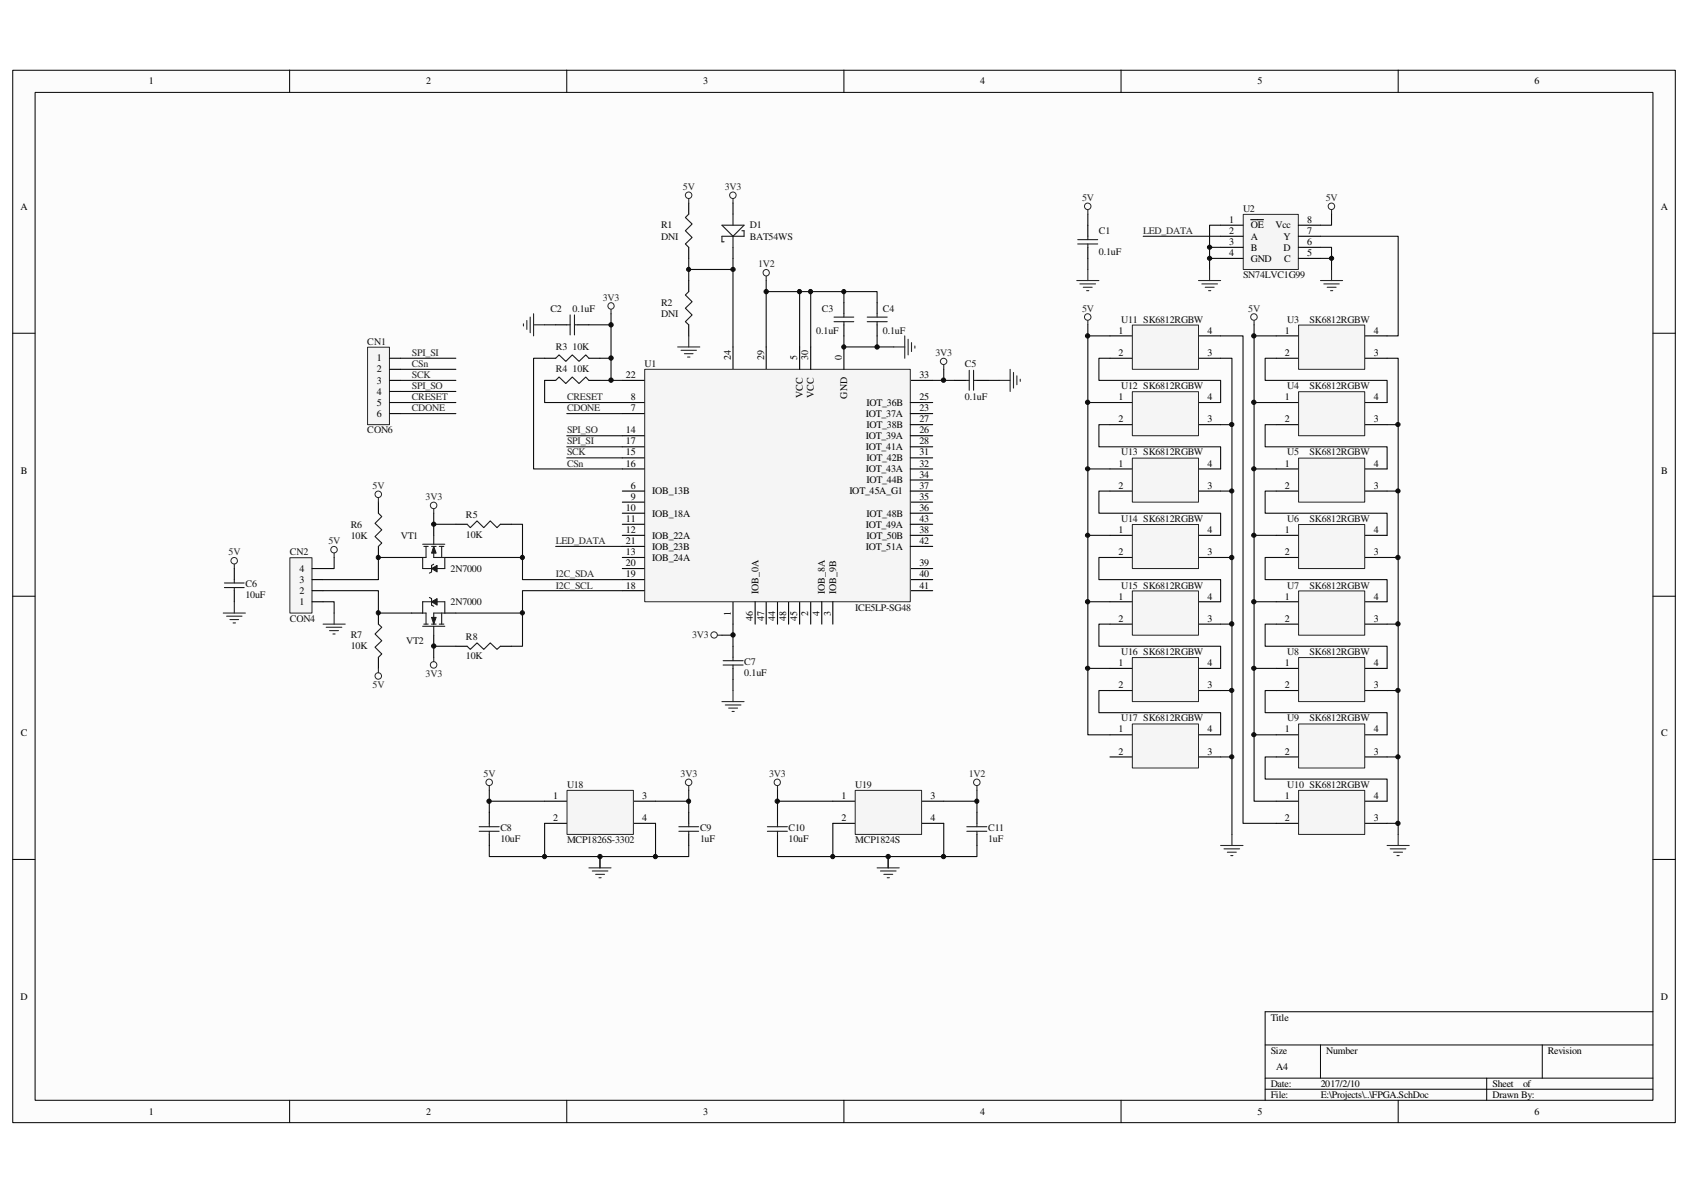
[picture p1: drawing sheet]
<svg xmlns="http://www.w3.org/2000/svg" width="297mm" height="210mm" viewBox="0 0 297 210" stroke-linecap="round" stroke-linejoin="round" font-family="sans-serif">
<path d="M2.3 12.4h292.5v185.1h-292.5z" fill="#fcfcfc"/>
<path d="M2.2 12.4h292.6v185.1h-292.6z" fill="none" stroke="#000" stroke-width=".18"/>
<path d="M6.2 16.3h284.7v177.3h-284.7z" fill="#fcfcfc"/>
<g fill="none" stroke="#000" stroke-width=".18">
<path d="M6.2 16.3h284.7v177.3h-284.7zM51 12.3v3.9M99.7 12.3v3.9M148.5 12.3v3.9M197.3 12.3v3.9M246 12.3v3.9M2.2 58.6h3.9M290.9 58.6h3.9M2.2 104.9h3.9M290.9 104.9h3.9M2.2 151.2h3.9M290.9 151.2h3.9"/>
<path d="M290.9 178h-68.3v15.6M51 193.6v3.9M99.7 193.6v3.9M148.5 193.6v3.9M197.3 193.6v3.9M222.6 183.9h68.3M222.6 189.7h68.3M222.6 191.6h68.3M232.4 183.9v5.8M246 193.6v3.9M261.6 189.7v3.9M271.4 183.9v5.8"/>
</g>
<g fill="none" stroke="#262626" stroke-width=".19">
<path d="M129 34.9v.8M92.1 57v.4M92.7 56.4v1.6M93.3 55.8v2.7M93.9 55.2v3.9M93.9 57.1h1.9M107.5 54.4v.8M134.8 48.6v.8M159.2 59.1v3.9M159.8 59.7v2.7M157.3 61h1.9M160.4 60.3v1.5"/>
<path d="M161 60.9v.4M166.1 64.2v.8M175.8 66.9h2M177.8 65v3.9M178.3 65.5v2.8M178.9 66.1v1.6M179.5 66.7v.4M126.3 111.8h.7"/>
</g>
<g fill="none" stroke="#262626" stroke-width=".18">
<circle cx="129" cy="34.4" r=".57"/>
<circle cx="107.5" cy="53.8" r=".56"/>
<circle cx="134.8" cy="48" r=".56"/>
<circle cx="166.1" cy="63.6" r=".56"/>
<circle cx="125.7" cy="111.7" r=".56"/>
</g>
<path d="M140.7 51.3v9.7M99.7 72.8h9.8M166.1 65v1.9M173.9 66.9h1.9M129 119.5v2" fill="none" stroke="#0e0e0e" stroke-width=".19"/>
<g fill="none" stroke="#000" stroke-width=".19">
<path d="M109.5 70.8h3.9M109.5 76.7h3.9M109.5 78.6h3.9M109.5 66.9h3.9M109.5 72.8h3.9M129 61v4M134.8 61v4M160.2 66.9h3.9M109.5 88.3h3.9M109.5 92.2h3.9M109.5 80.6h3.9M109.5 82.5h3.9"/>
<path d="M160.2 88.3h3.9M109.5 100h3.9M109.5 102h3.9M109.5 103.9h3.9M129 105.9v3.9M134.8 105.9v3.9M136.8 105.9v3.9M138.8 105.9v3.9M140.7 105.9v3.9M142.7 105.9v3.9M160.2 100h3.9M160.2 102h3.9"/>
<path d="M160.2 103.9h3.9"/>
</g>
<path d="M113.5 65h46.7v40.9h-46.7z" fill="#f5f5f5"/>
<g fill="none" stroke="#262626" stroke-width=".18">
<path d="M113.4 65h46.8v40.9h-46.8z"/>
<circle cx="171.9" cy="137.6" r=".57"/>
</g>
<g fill="none" stroke="#000" stroke-width=".19">
<path d="M140.7 61v4M142.7 61v4M148.5 61v4M160.2 72.8h3.9M160.2 70.8h3.9M160.2 76.7h3.9M160.2 74.7h3.9M160.2 78.6h3.9M109.5 86.4h3.9M109.5 90.3h3.9M109.5 94.2h3.9M109.5 98.1h3.9"/>
<path d="M109.5 96.1h3.9M160.2 86.4h3.9M160.2 90.3h3.9M160.2 94.2h3.9M160.2 96.1h3.9M160.2 80.6h3.9M160.2 82.5h3.9M160.2 84.5h3.9M160.2 92.2h3.9M132.9 105.9v3.9M144.6 105.9v3.9M146.6 105.9v3.9"/>
<path d="M146.6 141h3.8M146.6 144.9h3.8M162.2 141h3.9M162.2 144.9h3.9"/>
</g>
<path d="M142.7 51.3v9.7" fill="none" stroke="#0e0e0e" stroke-width=".19"/>
<path d="M127 123.4h3.9M127.6 124h2.8M128.2 124.6h1.6M128.8 125.2h.4M129 121.5v1.9M171.9 138.3v.7" fill="none" stroke="#262626" stroke-width=".19"/>
<path d="M150.5 139.1h11.7v7.7h-11.7z" fill="#f5f5f5"/>
<g fill="none" stroke="#262626" stroke-width=".18">
<path d="M150.5 139.1h11.7v7.7h-11.7z"/>
<circle cx="86.1" cy="137.6" r=".57"/>
<circle cx="121.2" cy="137.7" r=".57"/>
<circle cx="136.8" cy="137.6" r=".56"/>
</g>
<g fill="none" stroke="#262626" stroke-width=".19">
<path d="M86.1 138.3v.7M121.2 138.3v.7M136.8 138.3v.7M103.6 152.7h3.9M104.2 153.2h2.8M104.8 153.8h1.6M105.4 154.4h.4M105.6 150.7v2M154.3 152.7h3.9M154.9 153.2h2.8M155.5 153.8h1.6M156.1 154.4h.4"/>
<path d="M156.3 150.7v2"/>
</g>
<path d="M134.8 49.4v1.9M148.5 51.3h5.8v2M148.5 59.1v1.9h5.8v-1.9M154.3 61h3M127 111.8h2v1.9M129 109.8v2M136.8 148.8v1.9h9.8M136.8 141h9.8M146.6 144.9v5.8h19.5v-5.8M156.3 150.7v2M166.1 141h5.8M171.9 148.8v1.9h-5.8" fill="none" stroke="#0e0e0e" stroke-width=".19"/>
<path d="M95.8 141h3.9M95.8 144.9h3.9M111.5 141h3.9M111.5 144.9h3.9" fill="none" stroke="#000" stroke-width=".19"/>
<path d="M99.8 139.1h11.7v7.7h-11.7z" fill="#f5f5f5"/>
<path d="M99.8 139.1h11.7v7.7h-11.7z" fill="none" stroke="#262626" stroke-width=".18"/>
<path d="M86.1 148.8v1.9h9.7M86.1 141h9.7M95.8 144.9v5.8h19.6v-5.8M105.6 150.7v2M115.4 141h5.8M121.2 148.8v1.9h-5.8" fill="none" stroke="#0e0e0e" stroke-width=".19"/>
<path d="M195.3 59.1h3.9M210.9 59.1h3.9M195.3 63h3.9M210.9 63h3.9" fill="none" stroke="#000" stroke-width=".19"/>
<path d="M199.3 57.2h11.6v7.8h-11.6z" fill="#f5f5f5"/>
<g fill="none" stroke="#262626" stroke-width=".18">
<path d="M199.3 57.2h11.6v7.8h-11.6z"/>
<circle cx="191.4" cy="55.8" r=".57"/>
</g>
<path d="M191.4 56.4v.7M214.8 148.8h3.9M215.4 149.4h2.7M216 149.9h1.5M216.6 150.5h.4M216.8 146.8v2" fill="none" stroke="#262626" stroke-width=".19"/>
<path d="M195.3 63h-1.9v3.9h21.4v3.9" fill="none" stroke="#0e0e0e" stroke-width=".19"/>
<path d="M195.3 70.8h3.9M195.3 74.7h3.9M210.9 70.8h3.9M210.9 74.7h3.9" fill="none" stroke="#000" stroke-width=".19"/>
<path d="M199.3 69h11.6v7.7h-11.6z" fill="#f5f5f5"/>
<path d="M199.3 68.9h11.6v7.8h-11.6z" fill="none" stroke="#262626" stroke-width=".18"/>
<path d="M195.3 82.5h3.9M195.3 86.4h3.9M210.9 82.5h3.9M210.9 86.4h3.9" fill="none" stroke="#000" stroke-width=".19"/>
<path d="M199.3 80.6h11.6v7.7h-11.6z" fill="#f5f5f5"/>
<path d="M199.3 80.6h11.6v7.7h-11.6z" fill="none" stroke="#262626" stroke-width=".18"/>
<path d="M195.3 94.2h3.9M195.3 98.1h3.9M210.9 94.2h3.9M210.9 98.1h3.9" fill="none" stroke="#000" stroke-width=".19"/>
<path d="M199.3 92.3h11.6v7.7h-11.6z" fill="#f5f5f5"/>
<path d="M199.3 92.3h11.6v7.7h-11.6z" fill="none" stroke="#262626" stroke-width=".18"/>
<path d="M195.3 105.9h3.9M195.3 109.8h3.9M210.9 105.9h3.9M210.9 109.8h3.9" fill="none" stroke="#000" stroke-width=".19"/>
<path d="M199.3 104h11.6v7.8h-11.6z" fill="#f5f5f5"/>
<path d="M199.3 104h11.6v7.8h-11.6z" fill="none" stroke="#262626" stroke-width=".18"/>
<path d="M195.3 117.6h3.9M210.9 117.6h3.9M195.3 121.5h3.9M210.9 121.5h3.9" fill="none" stroke="#000" stroke-width=".19"/>
<path d="M199.3 115.7h11.6v7.7h-11.6z" fill="#f5f5f5"/>
<path d="M199.3 115.7h11.6v7.7h-11.6z" fill="none" stroke="#262626" stroke-width=".18"/>
<path d="M195.3 74.7h-1.9v3.9h21.4v3.9M195.3 86.4h-1.9v3.9h21.4v3.9M195.3 98.1h-1.9v3.9h21.4v3.9M195.3 109.8h-1.9v3.9h21.4v3.9" fill="none" stroke="#0e0e0e" stroke-width=".19"/>
<path d="M195.3 129.3h3.9M195.3 133.2h3.9M210.9 129.3h3.9M210.9 133.2h3.9" fill="none" stroke="#000" stroke-width=".19"/>
<path d="M199.3 127.4h11.6v7.7h-11.6z" fill="#f5f5f5"/>
<path d="M199.3 127.4h11.6v7.7h-11.6z" fill="none" stroke="#262626" stroke-width=".18"/>
<g fill="none" stroke="#0e0e0e" stroke-width=".19">
<path d="M195.3 59.1h-3.9v11.7M195.3 70.8h-3.9v11.7M214.8 74.7h2M195.3 82.5h-3.9v11.7M195.3 94.2h-3.9v11.7M214.8 86.4h2M214.8 98.1h2M195.3 105.9h-3.9v11.7M195.3 117.6h-3.9v11.7h3.9M214.8 109.8h2M195.3 121.5h-1.9v3.9h21.4v3.9M214.8 121.5h2"/>
<path d="M214.8 133.2h2"/>
</g>
<path d="M224.6 59.1h3.9M240.2 59.1h3.9M224.6 63h3.9M240.2 63h3.9" fill="none" stroke="#000" stroke-width=".19"/>
<path d="M228.6 57.2h11.6v7.8h-11.6z" fill="#f5f5f5"/>
<g fill="none" stroke="#262626" stroke-width=".18">
<path d="M228.5 57.2h11.7v7.8h-11.7z"/>
<circle cx="220.7" cy="55.8" r=".57"/>
</g>
<path d="M220.7 56.4v.7M244.1 148.8h3.9M244.6 149.4h2.8M245.2 149.9h1.6M245.8 150.5h.4M246 146.8v2" fill="none" stroke="#262626" stroke-width=".19"/>
<path d="M224.6 63h-2v3.9h21.5v3.9" fill="none" stroke="#0e0e0e" stroke-width=".19"/>
<path d="M224.6 70.8h3.9M224.6 74.7h3.9M240.2 70.8h3.9M240.2 74.7h3.9" fill="none" stroke="#000" stroke-width=".19"/>
<path d="M228.6 69h11.6v7.7h-11.6z" fill="#f5f5f5"/>
<path d="M228.5 68.9h11.7v7.8h-11.7z" fill="none" stroke="#262626" stroke-width=".18"/>
<path d="M224.6 82.5h3.9M224.6 86.4h3.9M240.2 82.5h3.9M240.2 86.4h3.9" fill="none" stroke="#000" stroke-width=".19"/>
<path d="M228.6 80.6h11.6v7.7h-11.6z" fill="#f5f5f5"/>
<path d="M228.5 80.6h11.7v7.7h-11.7z" fill="none" stroke="#262626" stroke-width=".18"/>
<path d="M224.6 94.2h3.9M224.6 98.1h3.9M240.2 94.2h3.9M240.2 98.1h3.9" fill="none" stroke="#000" stroke-width=".19"/>
<path d="M228.6 92.3h11.6v7.7h-11.6z" fill="#f5f5f5"/>
<path d="M228.5 92.3h11.7v7.7h-11.7z" fill="none" stroke="#262626" stroke-width=".18"/>
<path d="M224.6 105.9h3.9M224.6 109.8h3.9M240.2 105.9h3.9M240.2 109.8h3.9" fill="none" stroke="#000" stroke-width=".19"/>
<path d="M228.6 104h11.6v7.8h-11.6z" fill="#f5f5f5"/>
<path d="M228.5 104h11.7v7.8h-11.7z" fill="none" stroke="#262626" stroke-width=".18"/>
<path d="M224.6 117.6h3.9M240.2 117.6h3.9M224.6 121.5h3.9M240.2 121.5h3.9" fill="none" stroke="#000" stroke-width=".19"/>
<path d="M228.6 115.7h11.6v7.7h-11.6z" fill="#f5f5f5"/>
<path d="M228.5 115.7h11.7v7.7h-11.7z" fill="none" stroke="#262626" stroke-width=".18"/>
<path d="M224.6 74.7h-2v3.9h21.5v3.9M224.6 86.4h-2v3.9h21.5v3.9M224.6 98.1h-2v3.9h21.5v3.9M224.6 109.8h-2v3.9h21.5v3.9" fill="none" stroke="#0e0e0e" stroke-width=".19"/>
<path d="M224.6 129.3h3.9M224.6 133.2h3.9M240.2 129.3h3.9M240.2 133.2h3.9" fill="none" stroke="#000" stroke-width=".19"/>
<path d="M228.6 127.4h11.6v7.7h-11.6z" fill="#f5f5f5"/>
<path d="M228.5 127.4h11.7v7.7h-11.7z" fill="none" stroke="#262626" stroke-width=".18"/>
<g fill="none" stroke="#0e0e0e" stroke-width=".19">
<path d="M224.6 59.1h-3.9v11.7M224.6 70.8h-3.9v11.7M244.1 74.7h1.9M224.6 82.5h-3.9v11.7M224.6 94.2h-3.9v11.7M244.1 86.4h1.9M244.1 98.1h1.9M224.6 105.9h-3.9v11.7M224.6 117.6h-3.9v11.7h3.9M244.1 109.8h1.9M224.6 121.5h-2v3.9h21.5v3.9M244.1 121.5h1.9"/>
<path d="M244.1 133.2h1.9"/>
</g>
<path d="M224.6 141h3.9M224.6 144.9h3.9M240.2 141h3.9M240.2 144.9h3.9" fill="none" stroke="#000" stroke-width=".19"/>
<path d="M228.6 139.1h11.6v7.7h-11.6z" fill="#f5f5f5"/>
<g fill="none" stroke="#262626" stroke-width=".18">
<path d="M228.5 139.1h11.7v7.7h-11.7z"/>
<circle cx="234.3" cy="36.3" r=".57"/>
</g>
<path d="M191.4 57.1v2M214.8 59.1h3.9v85.8h5.9M220.7 57.1v2M214.8 63h2v83.8M244.1 63h1.9v81.9h-1.9M220.7 129.3v11.7h3.9M224.6 133.2h-2v3.9h21.5v3.9M246 144.9v1.9" fill="none" stroke="#0e0e0e" stroke-width=".19"/>
<path d="M234.3 36.9v.8" fill="none" stroke="#262626" stroke-width=".19"/>
<path d="M218.8 37.8h9.7v9.6h-9.7z" fill="#f5f5f5"/>
<path d="M218.8 37.7h9.7v9.7h-9.7z" fill="none" stroke="#262626" stroke-width=".18"/>
<path d="M214.8 39.6h3.9M220.1 38.7h2.2M228.5 39.6h3.9M214.8 41.6h3.9M214.8 43.5h3.9M214.8 45.5h3.9M228.5 41.6h3.9M228.5 43.5h3.9M228.5 45.5h3.9" fill="none" stroke="#000" stroke-width=".19"/>
<path d="M214.8 39.6h-2v5.9h2M234.3 37.7v1.9h-1.9M212.8 45.5v1.9M212.8 43.5h2M232.4 43.5h1.9v3.9M232.4 45.5h1.9" fill="none" stroke="#0e0e0e" stroke-width=".19"/>
<path d="M210.9 49.4h3.9M211.5 50h2.7M212.1 50.5h1.6M212.7 51.1h.4M212.8 47.4v2M232.4 49.4h3.9M233 50h2.7M233.5 50.5h1.6M234.1 51.1h.4M234.3 47.4v2" fill="none" stroke="#262626" stroke-width=".19"/>
<path d="M51.1 98.2h3.8v9.7h-3.8z" fill="#f5f5f5"/>
<g fill="none" stroke="#262626" stroke-width=".18">
<path d="M51 98.1h3.9v9.8h-3.9z"/>
<circle cx="121.2" cy="34.4" r=".57"/>
<circle cx="191.4" cy="36.3" r=".57"/>
<circle cx="41.2" cy="98.7" r=".57"/>
<circle cx="58.8" cy="96.7" r=".57"/>
</g>
<path d="M121.2 35.7v2M121.2 43.5v2M121.2 49.4v1.9M121.2 57.1v2M95.8 66.9h2M95.8 63h2M103.6 66.9h2M103.6 63h2M54.9 105.9h2M54.9 103.9h2M54.9 102h2M54.9 100h2" fill="none" stroke="#000" stroke-width=".19"/>
<g fill="none" stroke="#262626" stroke-width=".19">
<path d="M121.2 34.9v.8M191.4 36.9v.8M121.2 59.1v1.9M189.5 49.4h3.9M190 50h2.8M190.6 50.5h1.6M191.2 51.1h.4M191.4 47.4v2M119.2 61h3.9M119.8 61.6h2.8M120.4 62.2h1.6M121 62.8h.4"/>
<path d="M41.2 99.3v.7M58.8 97.3v.8M39.3 107.9h3.9M39.9 108.4h2.7M40.5 109h1.5M41 109.6h.4M41.2 105.9v2M56.9 109.8h3.8M57.4 110.4h2.8M58 111h1.6M58.6 111.5h.4M58.8 107.9v1.9"/>
</g>
<g fill="none" stroke="#0e0e0e" stroke-width=".19">
<path d="M191.4 37.7v1.9M95.8 57.1h2M103.6 57.1h3.9v5.9M107.5 55.2v1.9M121.2 47.4h7.8v13.6M121.2 45.5v3.9M129 45.5v1.9M191.4 45.5v1.9M201.2 41.6h13.6M232.4 41.6h13.6v17.5h-1.9M70.5 66.9h9.7M70.5 65h9.7"/>
<path d="M70.5 68.9h9.7M70.5 70.8h9.7M70.5 72.8h9.7M70.5 63h9.7M95.8 66.9v3.9h13.7M95.8 63h-1.9v19.5h15.6M99.7 76.7h9.8M99.7 78.6h9.8M105.6 63h1.9v3.9M105.6 66.9h3.9M58.8 98.1v1.9h-1.9M97.8 96.1h11.7"/>
<path d="M99.7 80.6h9.8M56.9 105.9h1.9v2"/>
</g>
<path d="M121.2 37.7l-.6 .6 1.2 1.1-1.2 1.2 1.2 1.2-1.2 1.1 .6 .6M121.2 51.3l-.6 .6 1.2 1.2-1.2 1.1 1.2 1.2-1.2 1.2 .6 .5M97.8 66.9l.6-.6 1.2 1.2 1.1-1.2 1.2 1.2 1.2-1.2 .5 .6M97.8 63l.6-.6 1.2 1.2 1.1-1.2 1.2 1.2 1.2-1.2 .5 .6" fill="none" stroke="#1c1c1c" stroke-width=".19"/>
<path d="M64.7 61.1h3.8v13.6h-3.8z" fill="#f5f5f5"/>
<path d="M64.7 61.1h3.8v13.6h-3.8z" fill="none" stroke="#262626" stroke-width=".18"/>
<path d="M129 35.7v2M129 43.5v2M68.5 63h2M68.5 65h2M68.5 66.9h2M68.5 68.9h2M68.5 70.8h2M68.5 72.8h2M76.3 111.8v1.9M78.3 107.9h1.9" fill="none" stroke="#000" stroke-width=".19"/>
<path d="M127 39.6h3.9l-1.9 2zM129 37.7v1.9M129 41.6v1.9M130.6 40.6h.3v1h-3.9v.9h.4M74.4 110.2h3.9M74.6 109.8h.7M75 107.9v1.9M75.9 109.8h.8M76.3 107.9v1.9M76.3 110.2v1.6M77.3 109.8h.8M77.7 107.9v1.9" fill="none" stroke="#1c1c1c" stroke-width=".19"/>
<path d="M75.9 108.6h.8l-.4 1.2z" fill="#1c1c1c"/>
<path d="M75.9 108.6h.8l-.4 1.2z" fill="none" stroke="#1c1c1c" stroke-width=".18"/>
<path d="M74.4 105.9v2h.6M78.3 105.9v2h-2" fill="none" stroke="#1c1c1c" stroke-width=".19"/>
<path d="M72.4 107.9h2" fill="none" stroke="#000" stroke-width=".19"/>
<path d="M75.9 105.9l1-.6v1.2z" fill="#1c1c1c"/>
<path d="M75.9 105.9l1-.6v1.2z" fill="none" stroke="#1c1c1c" stroke-width=".18"/>
<path d="M74.4 95.8h3.9M74.6 96.1h.7M75 96.1v2M75.9 96.1h.8M76.3 94.2v1.6M76.3 96.1v2M77.3 96.1h.8M77.7 96.1v2M74.4 105.9h3.9M75.6 105.1l.3 .2v1.2l.4 .2" fill="none" stroke="#1c1c1c" stroke-width=".19"/>
<path d="M76.3 92.2v2M78.3 98.1h1.9" fill="none" stroke="#000" stroke-width=".19"/>
<path d="M76.3 96.1l.4 1.2h-.8z" fill="#1c1c1c"/>
<path d="M76.3 96.1l.4 1.2h-.8z" fill="none" stroke="#1c1c1c" stroke-width=".18"/>
<path d="M75 98.1h-.6v1.9M76.3 98.1h2v1.9" fill="none" stroke="#1c1c1c" stroke-width=".19"/>
<path d="M72.4 98.1h2" fill="none" stroke="#000" stroke-width=".19"/>
<path d="M75.9 100l1-.5v1.1z" fill="#1c1c1c"/>
<path d="M75.9 100l1-.5v1.1z" fill="none" stroke="#1c1c1c" stroke-width=".18"/>
<g fill="none" stroke="#1c1c1c" stroke-width=".19">
<path d="M99.7 57.1h.6M100.3 55.4v3.5M101.1 57.1h.6M101.1 55.4v3.5M146.8 56.6h3.4M146.8 55.8h3.4M148.5 55.2v.6M148.5 56.6v.5M152.6 56.6h3.5M152.6 55.8h3.5M154.3 55.2v.6M154.3 56.6v.5"/>
<path d="M189.6 42.9h3.6M189.6 42.2h3.6M191.4 41.6v.6M191.4 42.9v.6M170 66.9h.6M170.6 65.2v3.5M171.3 66.9h.6M171.3 65.2v3.5M66.6 90.3l.6 .6-1.2 1.2 1.2 1.1-1.2 1.2 1.2 1.1-.6 .6M76.3 99.3l-.4 .2v1.1l-.3 .2M82.2 92.2l.6 .6 1.1-1.1 1.2 1.1 1.2-1.1 1.2 1.1 .5-.6M39.5 103.4h3.5"/>
<path d="M39.5 102.6h3.5M41.2 102v.6M41.2 103.4v.5M66.6 109.8l.6 .6-1.2 1.1 1.2 1.2-1.2 1.2 1.2 1.2-.6 .6M74.4 100h3.9M82.2 113.7l.6 .6 1.1-1.2 1.2 1.2 1.2-1.2 1.2 1.2 .5-.6M127.3 117h3.5M127.3 116.2h3.5M129 115.7v.5M129 117v.6M84.3 146.3h3.5M84.3 145.5h3.5"/>
<path d="M86.1 144.9v.6M86.1 146.3v.5M119.5 146.3h3.4M119.5 145.5h3.4M121.2 144.9v.6M121.2 146.3v.5M135 146.3h3.6M135 145.5h3.6M136.8 144.9v.6M136.8 146.3v.5M170.1 146.3h3.5M170.1 145.5h3.5"/>
<path d="M171.9 144.9v.6M171.9 146.3v.5"/>
</g>
<g fill="none" stroke="#262626" stroke-width=".18">
<circle cx="66.6" cy="87" r=".57"/>
<circle cx="76.3" cy="88.9" r=".57"/>
<circle cx="66.6" cy="118.9" r=".57"/>
<circle cx="76.3" cy="117" r=".57"/>
</g>
<path d="M66.6 87.6v.7M76.3 89.5v.8M66.6 117.6v.8M76.3 115.7v.7" fill="none" stroke="#262626" stroke-width=".19"/>
<g fill="none" stroke="#000" stroke-width=".19">
<path d="M191.4 39.6v2M97.8 57.1h1.9M101.7 57.1h1.9M148.5 53.3v1.9M148.5 57.1v2M154.3 53.3v1.9M154.3 57.1v2M191.4 43.5v2M168 66.9h2M171.9 66.9h2M66.6 88.3v2M66.6 96.1v2"/>
<path d="M80.2 92.2h2M88 92.2h2M41.2 100v2M41.2 103.9v2M66.6 107.9v1.9M66.6 115.7v1.9M80.2 113.7h2M88 113.7h2M129 113.7v2M129 117.6v1.9M86.1 142.9v2M86.1 146.8v2"/>
<path d="M121.2 142.9v2M121.2 146.8v2M136.8 142.9v2M136.8 146.8v2M171.9 142.9v2M171.9 146.8v2"/>
</g>
<g fill="none" stroke="#0e0e0e" stroke-width=".19">
<path d="M148.5 53.3v-2h-13.7v9.7M164.1 66.9h3.9M72.4 98.1h-5.8v3.9h-9.7M76.3 90.3v1.9h3.9M80.2 98.1h11.7v3.9h17.6M90 92.2h1.9v5.9M56.9 103.9h9.7v4h5.8M80.2 113.7h-3.9v2M91.9 107.9v5.8h-1.9M109.5 103.9h-17.6v4h-11.7M86.1 139v3.9M121.2 139v3.9"/>
<path d="M136.8 139v3.9M171.9 139v3.9"/>
</g>
<circle cx="66.6" cy="107.8" r=".37" fill="#0e0e0e"/>
<circle cx="66.6" cy="107.8" r=".37" fill="none" stroke="#0e0e0e" stroke-width=".18"/>
<circle cx="66.6" cy="98.1" r=".37" fill="#0e0e0e"/>
<circle cx="66.6" cy="98.1" r=".37" fill="none" stroke="#0e0e0e" stroke-width=".18"/>
<circle cx="76.3" cy="113.7" r=".38" fill="#0e0e0e"/>
<circle cx="76.3" cy="113.7" r=".38" fill="none" stroke="#0e0e0e" stroke-width=".18"/>
<circle cx="76.3" cy="92.2" r=".37" fill="#0e0e0e"/>
<circle cx="76.3" cy="92.2" r=".37" fill="none" stroke="#0e0e0e" stroke-width=".18"/>
<circle cx="86.1" cy="141" r=".38" fill="#0e0e0e"/>
<circle cx="86.1" cy="141" r=".38" fill="none" stroke="#0e0e0e" stroke-width=".18"/>
<circle cx="91.9" cy="107.8" r=".37" fill="#0e0e0e"/>
<circle cx="91.9" cy="107.8" r=".37" fill="none" stroke="#0e0e0e" stroke-width=".18"/>
<circle cx="91.9" cy="98.1" r=".37" fill="#0e0e0e"/>
<circle cx="91.9" cy="98.1" r=".37" fill="none" stroke="#0e0e0e" stroke-width=".18"/>
<circle cx="95.8" cy="150.7" r=".37" fill="#0e0e0e"/>
<circle cx="95.8" cy="150.7" r=".37" fill="none" stroke="#0e0e0e" stroke-width=".18"/>
<circle cx="105.6" cy="150.7" r=".38" fill="#0e0e0e"/>
<circle cx="105.6" cy="150.7" r=".38" fill="none" stroke="#0e0e0e" stroke-width=".18"/>
<circle cx="107.5" cy="66.9" r=".38" fill="#0e0e0e"/>
<circle cx="107.5" cy="66.9" r=".38" fill="none" stroke="#0e0e0e" stroke-width=".18"/>
<circle cx="107.5" cy="63" r=".38" fill="#0e0e0e"/>
<circle cx="107.5" cy="63" r=".38" fill="none" stroke="#0e0e0e" stroke-width=".18"/>
<circle cx="107.5" cy="57.1" r=".38" fill="#0e0e0e"/>
<circle cx="107.5" cy="57.1" r=".38" fill="none" stroke="#0e0e0e" stroke-width=".18"/>
<circle cx="115.3" cy="150.7" r=".38" fill="#0e0e0e"/>
<circle cx="115.3" cy="150.7" r=".38" fill="none" stroke="#0e0e0e" stroke-width=".18"/>
<circle cx="121.2" cy="141" r=".37" fill="#0e0e0e"/>
<circle cx="121.2" cy="141" r=".37" fill="none" stroke="#0e0e0e" stroke-width=".18"/>
<circle cx="121.2" cy="47.4" r=".36" fill="#0e0e0e"/>
<circle cx="121.2" cy="47.4" r=".36" fill="none" stroke="#0e0e0e" stroke-width=".18"/>
<circle cx="129" cy="111.7" r=".38" fill="#0e0e0e"/>
<circle cx="129" cy="111.7" r=".38" fill="none" stroke="#0e0e0e" stroke-width=".18"/>
<circle cx="129" cy="47.4" r=".37" fill="#0e0e0e"/>
<circle cx="129" cy="47.4" r=".37" fill="none" stroke="#0e0e0e" stroke-width=".18"/>
<circle cx="134.8" cy="51.3" r=".38" fill="#0e0e0e"/>
<circle cx="134.8" cy="51.3" r=".38" fill="none" stroke="#0e0e0e" stroke-width=".18"/>
<circle cx="136.8" cy="141" r=".38" fill="#0e0e0e"/>
<circle cx="136.8" cy="141" r=".38" fill="none" stroke="#0e0e0e" stroke-width=".18"/>
<circle cx="140.7" cy="51.3" r=".38" fill="#0e0e0e"/>
<circle cx="140.7" cy="51.3" r=".38" fill="none" stroke="#0e0e0e" stroke-width=".18"/>
<circle cx="142.6" cy="51.3" r=".38" fill="#0e0e0e"/>
<circle cx="142.6" cy="51.3" r=".38" fill="none" stroke="#0e0e0e" stroke-width=".18"/>
<circle cx="146.5" cy="150.7" r=".37" fill="#0e0e0e"/>
<circle cx="146.5" cy="150.7" r=".37" fill="none" stroke="#0e0e0e" stroke-width=".18"/>
<circle cx="148.5" cy="61" r=".37" fill="#0e0e0e"/>
<circle cx="148.5" cy="61" r=".37" fill="none" stroke="#0e0e0e" stroke-width=".18"/>
<circle cx="148.5" cy="51.3" r=".37" fill="#0e0e0e"/>
<circle cx="148.5" cy="51.3" r=".37" fill="none" stroke="#0e0e0e" stroke-width=".18"/>
<circle cx="154.3" cy="61" r=".38" fill="#0e0e0e"/>
<circle cx="154.3" cy="61" r=".38" fill="none" stroke="#0e0e0e" stroke-width=".18"/>
<circle cx="156.3" cy="150.7" r=".38" fill="#0e0e0e"/>
<circle cx="156.3" cy="150.7" r=".38" fill="none" stroke="#0e0e0e" stroke-width=".18"/>
<circle cx="166" cy="150.7" r=".38" fill="#0e0e0e"/>
<circle cx="166" cy="150.7" r=".38" fill="none" stroke="#0e0e0e" stroke-width=".18"/>
<circle cx="166" cy="66.9" r=".38" fill="#0e0e0e"/>
<circle cx="166" cy="66.9" r=".38" fill="none" stroke="#0e0e0e" stroke-width=".18"/>
<circle cx="171.9" cy="141" r=".37" fill="#0e0e0e"/>
<circle cx="171.9" cy="141" r=".37" fill="none" stroke="#0e0e0e" stroke-width=".18"/>
<circle cx="191.4" cy="117.6" r=".37" fill="#0e0e0e"/>
<circle cx="191.4" cy="117.6" r=".37" fill="none" stroke="#0e0e0e" stroke-width=".18"/>
<circle cx="191.4" cy="105.9" r=".38" fill="#0e0e0e"/>
<circle cx="191.4" cy="105.9" r=".38" fill="none" stroke="#0e0e0e" stroke-width=".18"/>
<circle cx="191.4" cy="94.2" r=".37" fill="#0e0e0e"/>
<circle cx="191.4" cy="94.2" r=".37" fill="none" stroke="#0e0e0e" stroke-width=".18"/>
<circle cx="191.4" cy="82.5" r=".37" fill="#0e0e0e"/>
<circle cx="191.4" cy="82.5" r=".37" fill="none" stroke="#0e0e0e" stroke-width=".18"/>
<circle cx="191.4" cy="70.8" r=".38" fill="#0e0e0e"/>
<circle cx="191.4" cy="70.8" r=".38" fill="none" stroke="#0e0e0e" stroke-width=".18"/>
<circle cx="191.4" cy="59.1" r=".38" fill="#0e0e0e"/>
<circle cx="191.4" cy="59.1" r=".38" fill="none" stroke="#0e0e0e" stroke-width=".18"/>
<circle cx="212.9" cy="45.4" r=".37" fill="#0e0e0e"/>
<circle cx="212.9" cy="45.4" r=".37" fill="none" stroke="#0e0e0e" stroke-width=".18"/>
<circle cx="212.9" cy="43.5" r=".37" fill="#0e0e0e"/>
<circle cx="212.9" cy="43.5" r=".37" fill="none" stroke="#0e0e0e" stroke-width=".18"/>
<circle cx="216.8" cy="133.2" r=".37" fill="#0e0e0e"/>
<circle cx="216.8" cy="133.2" r=".37" fill="none" stroke="#0e0e0e" stroke-width=".18"/>
<circle cx="216.8" cy="121.5" r=".37" fill="#0e0e0e"/>
<circle cx="216.8" cy="121.5" r=".37" fill="none" stroke="#0e0e0e" stroke-width=".18"/>
<circle cx="216.7" cy="109.8" r=".38" fill="#0e0e0e"/>
<circle cx="216.7" cy="109.8" r=".38" fill="none" stroke="#0e0e0e" stroke-width=".18"/>
<circle cx="216.7" cy="98.1" r=".38" fill="#0e0e0e"/>
<circle cx="216.7" cy="98.1" r=".38" fill="none" stroke="#0e0e0e" stroke-width=".18"/>
<circle cx="216.8" cy="86.4" r=".37" fill="#0e0e0e"/>
<circle cx="216.8" cy="86.4" r=".37" fill="none" stroke="#0e0e0e" stroke-width=".18"/>
<circle cx="216.8" cy="74.7" r=".37" fill="#0e0e0e"/>
<circle cx="216.8" cy="74.7" r=".37" fill="none" stroke="#0e0e0e" stroke-width=".18"/>
<circle cx="220.6" cy="129.3" r=".37" fill="#0e0e0e"/>
<circle cx="220.6" cy="129.3" r=".37" fill="none" stroke="#0e0e0e" stroke-width=".18"/>
<circle cx="220.6" cy="117.6" r=".37" fill="#0e0e0e"/>
<circle cx="220.6" cy="117.6" r=".37" fill="none" stroke="#0e0e0e" stroke-width=".18"/>
<circle cx="220.6" cy="105.9" r=".38" fill="#0e0e0e"/>
<circle cx="220.6" cy="105.9" r=".38" fill="none" stroke="#0e0e0e" stroke-width=".18"/>
<circle cx="220.6" cy="94.2" r=".37" fill="#0e0e0e"/>
<circle cx="220.6" cy="94.2" r=".37" fill="none" stroke="#0e0e0e" stroke-width=".18"/>
<circle cx="220.6" cy="82.5" r=".37" fill="#0e0e0e"/>
<circle cx="220.6" cy="82.5" r=".37" fill="none" stroke="#0e0e0e" stroke-width=".18"/>
<circle cx="220.6" cy="70.8" r=".38" fill="#0e0e0e"/>
<circle cx="220.6" cy="70.8" r=".38" fill="none" stroke="#0e0e0e" stroke-width=".18"/>
<circle cx="220.6" cy="59.1" r=".38" fill="#0e0e0e"/>
<circle cx="220.6" cy="59.1" r=".38" fill="none" stroke="#0e0e0e" stroke-width=".18"/>
<circle cx="234.3" cy="45.4" r=".37" fill="#0e0e0e"/>
<circle cx="234.3" cy="45.4" r=".37" fill="none" stroke="#0e0e0e" stroke-width=".18"/>
<circle cx="246" cy="144.9" r=".38" fill="#0e0e0e"/>
<circle cx="246" cy="144.9" r=".38" fill="none" stroke="#0e0e0e" stroke-width=".18"/>
<circle cx="246" cy="133.2" r=".37" fill="#0e0e0e"/>
<circle cx="246" cy="133.2" r=".37" fill="none" stroke="#0e0e0e" stroke-width=".18"/>
<circle cx="246" cy="121.5" r=".37" fill="#0e0e0e"/>
<circle cx="246" cy="121.5" r=".37" fill="none" stroke="#0e0e0e" stroke-width=".18"/>
<circle cx="246" cy="109.8" r=".38" fill="#0e0e0e"/>
<circle cx="246" cy="109.8" r=".38" fill="none" stroke="#0e0e0e" stroke-width=".18"/>
<circle cx="246" cy="98.1" r=".38" fill="#0e0e0e"/>
<circle cx="246" cy="98.1" r=".38" fill="none" stroke="#0e0e0e" stroke-width=".18"/>
<circle cx="246" cy="86.4" r=".37" fill="#0e0e0e"/>
<circle cx="246" cy="86.4" r=".37" fill="none" stroke="#0e0e0e" stroke-width=".18"/>
<circle cx="246" cy="74.7" r=".37" fill="#0e0e0e"/>
<circle cx="246" cy="74.7" r=".37" fill="none" stroke="#0e0e0e" stroke-width=".18"/>
<g font-size="1.8">
<text x="26.2" y="14.9">1</text>
<text x="75" y="14.9">2</text>
<text x="123.7" y="14.9">3</text>
<text x="172.5" y="14.9">4</text>
<text x="221.3" y="14.9">5</text>
<text x="270" y="14.9">6</text>
<text x="3.6" y="37">A</text>
<text x="216.3" y="39.2">1</text>
<text x="216.3" y="41.1">2</text>
<text x="220.1" y="40.2">OE</text>
<text x="224.4" y="40.2">Vcc</text>
<text x="230" y="41.1">7</text>
<text x="230" y="39.2">8</text>
<text x="292.3" y="37">A</text>
<text x="216.3" y="43.1">3</text>
<text x="216.3" y="45.1">4</text>
<text x="220.1" y="42.2">A</text>
<text x="220.1" y="44.1">B</text>
<text x="220.1" y="46.1">GND</text>
<text x="225.9" y="44.1">D</text>
<text x="225.9" y="42.2">Y</text>
<text x="226" y="46.1">C</text>
<text x="230" y="43.1">6</text>
<text x="230" y="45.1">5</text>
<text x="196.8" y="58.7">1</text>
<text x="212.5" y="58.7">4</text>
<text x="226.1" y="58.7">1</text>
<text x="241.8" y="58.7">4</text>
<text x="66.3" y="63.6">1</text>
<text x="66.3" y="65.5">2</text>
<text x="128.6" y="63.4" transform="rotate(-90 128.6 63.4)">24</text>
<text x="134.4" y="63.4" transform="rotate(-90 134.4 63.4)">29</text>
<text x="140.3" y="63.4" transform="rotate(-90 140.3 63.4)">5</text>
<text x="142.2" y="63.4" transform="rotate(-90 142.2 63.4)">30</text>
<text x="148.1" y="63.4" transform="rotate(-90 148.1 63.4)">0</text>
<text x="196.8" y="62.6">2</text>
<text x="212.5" y="62.6">3</text>
<text x="226.1" y="62.6">2</text>
<text x="241.8" y="62.6">3</text>
<text x="66.3" y="67.5">3</text>
<text x="66.3" y="69.4">4</text>
<text x="66.3" y="71.4">5</text>
<text x="110.1" y="66.5">22</text>
<text x="111" y="70.4">8</text>
<text x="141.3" y="70" transform="rotate(-90 141.3 70)">VCC</text>
<text x="143.2" y="70" transform="rotate(-90 143.2 70)">VCC</text>
<text x="149.1" y="70.1" transform="rotate(-90 149.1 70.1)">GND</text>
<text x="152.5" y="71.4">IOT_36B</text>
<text x="161.8" y="66.5">33</text>
<text x="161.8" y="70.4">25</text>
<text x="196.8" y="70.4">1</text>
<text x="212.5" y="70.4">4</text>
<text x="226.1" y="70.4">1</text>
<text x="241.8" y="70.4">4</text>
<text x="66.3" y="73.3">6</text>
<text x="110.1" y="76.2">14</text>
<text x="111" y="72.3">7</text>
<text x="152.4" y="73.3">IOT_37A</text>
<text x="152.4" y="77.2">IOT_39A</text>
<text x="152.5" y="75.3">IOT_38B</text>
<text x="161.8" y="72.3">23</text>
<text x="161.8" y="76.2">26</text>
<text x="161.8" y="74.3">27</text>
<text x="196.8" y="74.3">2</text>
<text x="212.5" y="74.3">3</text>
<text x="226.1" y="74.3">2</text>
<text x="241.8" y="74.3">3</text>
<text x="3.6" y="83.3">B</text>
<text x="110.1" y="78.2">17</text>
<text x="110.1" y="80.1">15</text>
<text x="110.1" y="82.1">16</text>
<text x="152.4" y="79.2">IOT_41A</text>
<text x="152.4" y="83.1">IOT_43A</text>
<text x="152.5" y="81.1">IOT_42B</text>
<text x="161.8" y="78.2">28</text>
<text x="161.8" y="80.1">31</text>
<text x="161.8" y="82.1">32</text>
<text x="196.8" y="82.1">1</text>
<text x="212.5" y="82.1">4</text>
<text x="226.1" y="82.1">1</text>
<text x="241.8" y="82.1">4</text>
<text x="292.3" y="83.3">B</text>
<text x="110.1" y="89.9">10</text>
<text x="111" y="88">9</text>
<text x="111" y="86">6</text>
<text x="114.8" y="87">IOB_13B</text>
<text x="149.5" y="87">IOT_45A_G1</text>
<text x="152.5" y="85">IOT_44B</text>
<text x="161.8" y="84">34</text>
<text x="161.8" y="89.9">36</text>
<text x="161.8" y="88">35</text>
<text x="161.8" y="86">37</text>
<text x="196.8" y="86">2</text>
<text x="212.5" y="86">3</text>
<text x="226.1" y="86">2</text>
<text x="241.8" y="86">3</text>
<text x="110.1" y="91.9">11</text>
<text x="110.1" y="93.8">12</text>
<text x="110.1" y="95.8">21</text>
<text x="114.8" y="90.9">IOB_18A</text>
<text x="114.8" y="94.8">IOB_22A</text>
<text x="152.4" y="92.8">IOT_49A</text>
<text x="152.5" y="90.9">IOT_48B</text>
<text x="152.5" y="94.8">IOT_50B</text>
<text x="161.8" y="93.8">38</text>
<text x="161.8" y="95.8">42</text>
<text x="161.8" y="91.9">43</text>
<text x="196.8" y="93.8">1</text>
<text x="212.5" y="93.8">4</text>
<text x="226.1" y="93.8">1</text>
<text x="241.8" y="93.8">4</text>
<text x="52.7" y="100.6">4</text>
<text x="110.1" y="99.7">20</text>
<text x="110.1" y="101.6">19</text>
<text x="110.1" y="97.7">13</text>
<text x="114.8" y="98.7">IOB_24A</text>
<text x="114.8" y="96.7">IOB_23B</text>
<text x="152.4" y="96.7">IOT_51A</text>
<text x="161.8" y="99.7">39</text>
<text x="161.8" y="101.6">40</text>
<text x="196.8" y="97.7">2</text>
<text x="212.5" y="97.7">3</text>
<text x="226.1" y="97.7">2</text>
<text x="241.8" y="97.7">3</text>
<text x="52.7" y="106.5">1</text>
<text x="52.7" y="104.5">2</text>
<text x="52.7" y="102.6">3</text>
<text x="110.1" y="103.5">18</text>
<text x="133.5" y="104.6" transform="rotate(-90 133.5 104.6)">IOB_0A</text>
<text x="145.2" y="104.6" transform="rotate(-90 145.2 104.6)">IOB_8A</text>
<text x="147.1" y="104.6" transform="rotate(-90 147.1 104.6)">IOB_9B</text>
<text x="161.8" y="103.5">41</text>
<text x="196.8" y="105.5">1</text>
<text x="212.5" y="105.5">4</text>
<text x="226.1" y="105.5">1</text>
<text x="241.8" y="105.5">4</text>
<text x="128.6" y="108.4" transform="rotate(-90 128.6 108.4)">1</text>
<text x="132.5" y="109.3" transform="rotate(-90 132.5 109.3)">46</text>
<text x="134.4" y="109.3" transform="rotate(-90 134.4 109.3)">47</text>
<text x="136.4" y="109.3" transform="rotate(-90 136.4 109.3)">44</text>
<text x="138.3" y="109.3" transform="rotate(-90 138.3 109.3)">48</text>
<text x="140.3" y="109.3" transform="rotate(-90 140.3 109.3)">45</text>
<text x="142.2" y="108.4" transform="rotate(-90 142.2 108.4)">2</text>
<text x="144.2" y="108.4" transform="rotate(-90 144.2 108.4)">4</text>
<text x="146.2" y="108.4" transform="rotate(-90 146.2 108.4)">3</text>
<text x="196.8" y="109.4">2</text>
<text x="212.5" y="109.4">3</text>
<text x="226.1" y="109.4">2</text>
<text x="241.8" y="109.4">3</text>
<text x="196.8" y="117.2">1</text>
<text x="212.5" y="117.2">4</text>
<text x="226.1" y="117.2">1</text>
<text x="241.8" y="117.2">4</text>
<text x="196.8" y="121.1">2</text>
<text x="212.5" y="121.1">3</text>
<text x="226.1" y="121.1">2</text>
<text x="241.8" y="121.1">3</text>
<text x="3.6" y="129.6">C</text>
<text x="196.8" y="128.9">1</text>
<text x="212.5" y="128.9">4</text>
<text x="226.1" y="128.9">1</text>
<text x="241.8" y="128.9">4</text>
<text x="292.3" y="129.6">C</text>
<text x="196.8" y="132.8">2</text>
<text x="212.5" y="132.8">3</text>
<text x="226.1" y="132.8">2</text>
<text x="241.8" y="132.8">3</text>
<text x="97.4" y="140.6">1</text>
<text x="113" y="140.6">3</text>
<text x="148.1" y="140.6">1</text>
<text x="163.7" y="140.6">3</text>
<text x="226.1" y="140.6">1</text>
<text x="241.8" y="140.6">4</text>
<text x="97.4" y="144.5">2</text>
<text x="113" y="144.5">4</text>
<text x="148.1" y="144.5">2</text>
<text x="163.7" y="144.5">4</text>
<text x="226.1" y="144.5">2</text>
<text x="241.8" y="144.5">3</text>
<text x="3.6" y="175.9">D</text>
<text x="223.6" y="179.6">Title</text>
<text x="292.3" y="175.9">D</text>
<text x="223.6" y="185.4">Size</text>
<text x="233.4" y="185.4">Number</text>
<text x="272.4" y="185.4">Revision</text>
<text x="223.6" y="191.3">Date:</text>
<text x="224.6" y="188.3">A4</text>
<text x="232.4" y="191.3">2017/2/10</text>
<text x="262.6" y="191.3">Sheet</text>
<text x="268" y="191.3">of</text>
<text x="26.2" y="196.1">1</text>
<text x="75" y="196.1">2</text>
<text x="123.7" y="196.1">3</text>
<text x="172.5" y="196.1">4</text>
<text x="221.3" y="196.1">5</text>
<text x="223.6" y="193.2">File:</text>
<text x="232.4" y="193.2">E:\Projects\..\FPGA.SchDoc</text>
<text x="262.6" y="193.2">Drawn By:</text>
<text x="270" y="196.1">6</text>
</g>
<g font-size="1.8" fill="#262626">
<text x="120.2" y="33.4">5V</text>
<text x="127.5" y="33.4">3V3</text>
<text x="190.4" y="35.3">5V</text>
<text x="233.3" y="35.3">5V</text>
<text x="201.2" y="41.1">LED_DATA</text>
<text x="133.4" y="47">1V2</text>
<text x="106.1" y="52.9">3V3</text>
<text x="190.4" y="54.8">5V</text>
<text x="219.7" y="54.8">5V</text>
<text x="72.5" y="64.6">CSn</text>
<text x="72.5" y="62.6">SPI_SI</text>
<text x="164.6" y="62.6">3V3</text>
<text x="72.5" y="70.4">CRESET</text>
<text x="72.5" y="68.5">SPI_SO</text>
<text x="72.5" y="66.5">SCK</text>
<text x="99.8" y="70.4">CRESET</text>
<text x="72.5" y="72.3">CDONE</text>
<text x="99.8" y="72.3">CDONE</text>
<text x="99.8" y="76.2">SPI_SO</text>
<text x="99.8" y="78.2">SPI_SI</text>
<text x="99.8" y="80.1">SCK</text>
<text x="99.8" y="82.1">CSn</text>
<text x="65.6" y="86">5V</text>
<text x="74.9" y="88">3V3</text>
<text x="57.8" y="95.8">5V</text>
<text x="97.8" y="95.8">LED_DATA</text>
<text x="40.2" y="97.7">5V</text>
<text x="97.8" y="101.6">I2C_SDA</text>
<text x="97.8" y="103.5">I2C_SCL</text>
<text x="121.8" y="112.3">3V3</text>
<text x="74.9" y="119.1">3V3</text>
<text x="65.6" y="121.1">5V</text>
<text x="85.1" y="136.7">5V</text>
<text x="119.8" y="136.7">3V3</text>
<text x="135.4" y="136.7">3V3</text>
<text x="170.5" y="136.7">1V2</text>
</g>
<g font-size="1.8" fill="#0e0e0e">
<text x="116.3" y="40.2">R1</text>
<text x="131.9" y="40.2">D1</text>
<text x="193.4" y="41.1">C1</text>
<text x="218.7" y="37.3">U2</text>
<text x="116.3" y="42.2">DNI</text>
<text x="131.9" y="42.2">BAT54WS</text>
<text x="193.4" y="44.9">0.1uF</text>
<text x="116.3" y="53.8">R2</text>
<text x="218.7" y="49">SN74LVC1G99</text>
<text x="96.9" y="54.8">C2</text>
<text x="100.8" y="54.8">0.1uF</text>
<text x="116.3" y="55.8">DNI</text>
<text x="143.6" y="58.7">0.1uF</text>
<text x="144.6" y="54.8">C3</text>
<text x="155.4" y="54.8">C4</text>
<text x="155.4" y="58.7">0.1uF</text>
<text x="197.3" y="56.8">U11 SK6812RGBW</text>
<text x="226.5" y="56.8">U3</text>
<text x="230.5" y="56.8">SK6812RGBW</text>
<text x="64.6" y="60.7">CN1</text>
<text x="97.8" y="65.5">R4 10K</text>
<text x="97.8" y="61.6">R3 10K</text>
<text x="113.4" y="64.6">U1</text>
<text x="169.8" y="64.6">C5</text>
<text x="169.8" y="70.4">0.1uF</text>
<text x="197.3" y="68.5">U12 SK6812RGBW</text>
<text x="226.5" y="68.5">U4</text>
<text x="230.5" y="68.5">SK6812RGBW</text>
<text x="64.6" y="76.2">CON6</text>
<text x="197.3" y="80.1">U13 SK6812RGBW</text>
<text x="226.5" y="80.1">U5</text>
<text x="230.5" y="80.1">SK6812RGBW</text>
<text x="61.7" y="92.8">R6</text>
<text x="61.7" y="94.8">10K</text>
<text x="70.5" y="94.8">VT1</text>
<text x="82" y="91.1">R5</text>
<text x="82" y="94.6">10K</text>
<text x="197.3" y="91.9">U14 SK6812RGBW</text>
<text x="226.5" y="91.9">U6</text>
<text x="230.5" y="91.9">SK6812RGBW</text>
<text x="51" y="97.7">CN2</text>
<text x="79.3" y="100.6">2N7000</text>
<text x="43.2" y="103.3">C6</text>
<text x="43.2" y="105.3">10uF</text>
<text x="79.3" y="106.5">2N7000</text>
<text x="150.5" y="107.4">ICE5LP-SG48</text>
<text x="197.3" y="103.5">U15 SK6812RGBW</text>
<text x="226.5" y="103.5">U7</text>
<text x="230.5" y="103.5">SK6812RGBW</text>
<text x="51" y="109.4">CON4</text>
<text x="61.7" y="112.3">R7</text>
<text x="71.5" y="113.3">VT2</text>
<text x="82" y="112.5">R8</text>
<text x="61.7" y="114.3">10K</text>
<text x="82" y="116">10K</text>
<text x="131" y="117">C7</text>
<text x="131" y="119">0.1uF</text>
<text x="197.3" y="115.2">U16 SK6812RGBW</text>
<text x="226.5" y="115.2">U8</text>
<text x="230.5" y="115.2">SK6812RGBW</text>
<text x="197.3" y="126.9">U17 SK6812RGBW</text>
<text x="226.5" y="126.9">U9</text>
<text x="230.5" y="126.9">SK6812RGBW</text>
<text x="99.8" y="138.6">U18</text>
<text x="150.5" y="138.6">U19</text>
<text x="226.5" y="138.6">U10 SK6812RGBW</text>
<text x="88.1" y="146.2">C8</text>
<text x="88.1" y="148.2">10uF</text>
<text x="99.8" y="148.4">MCP1826S-3302</text>
<text x="123.2" y="146.2">C9</text>
<text x="123.2" y="148.2">1uF</text>
<text x="138.8" y="146.2">C10</text>
<text x="138.8" y="148.2">10uF</text>
<text x="150.5" y="148.4">MCP1824S</text>
<text x="173.9" y="146.2">C11</text>
<text x="173.9" y="148.2">1uF</text>
</g>
</svg>
